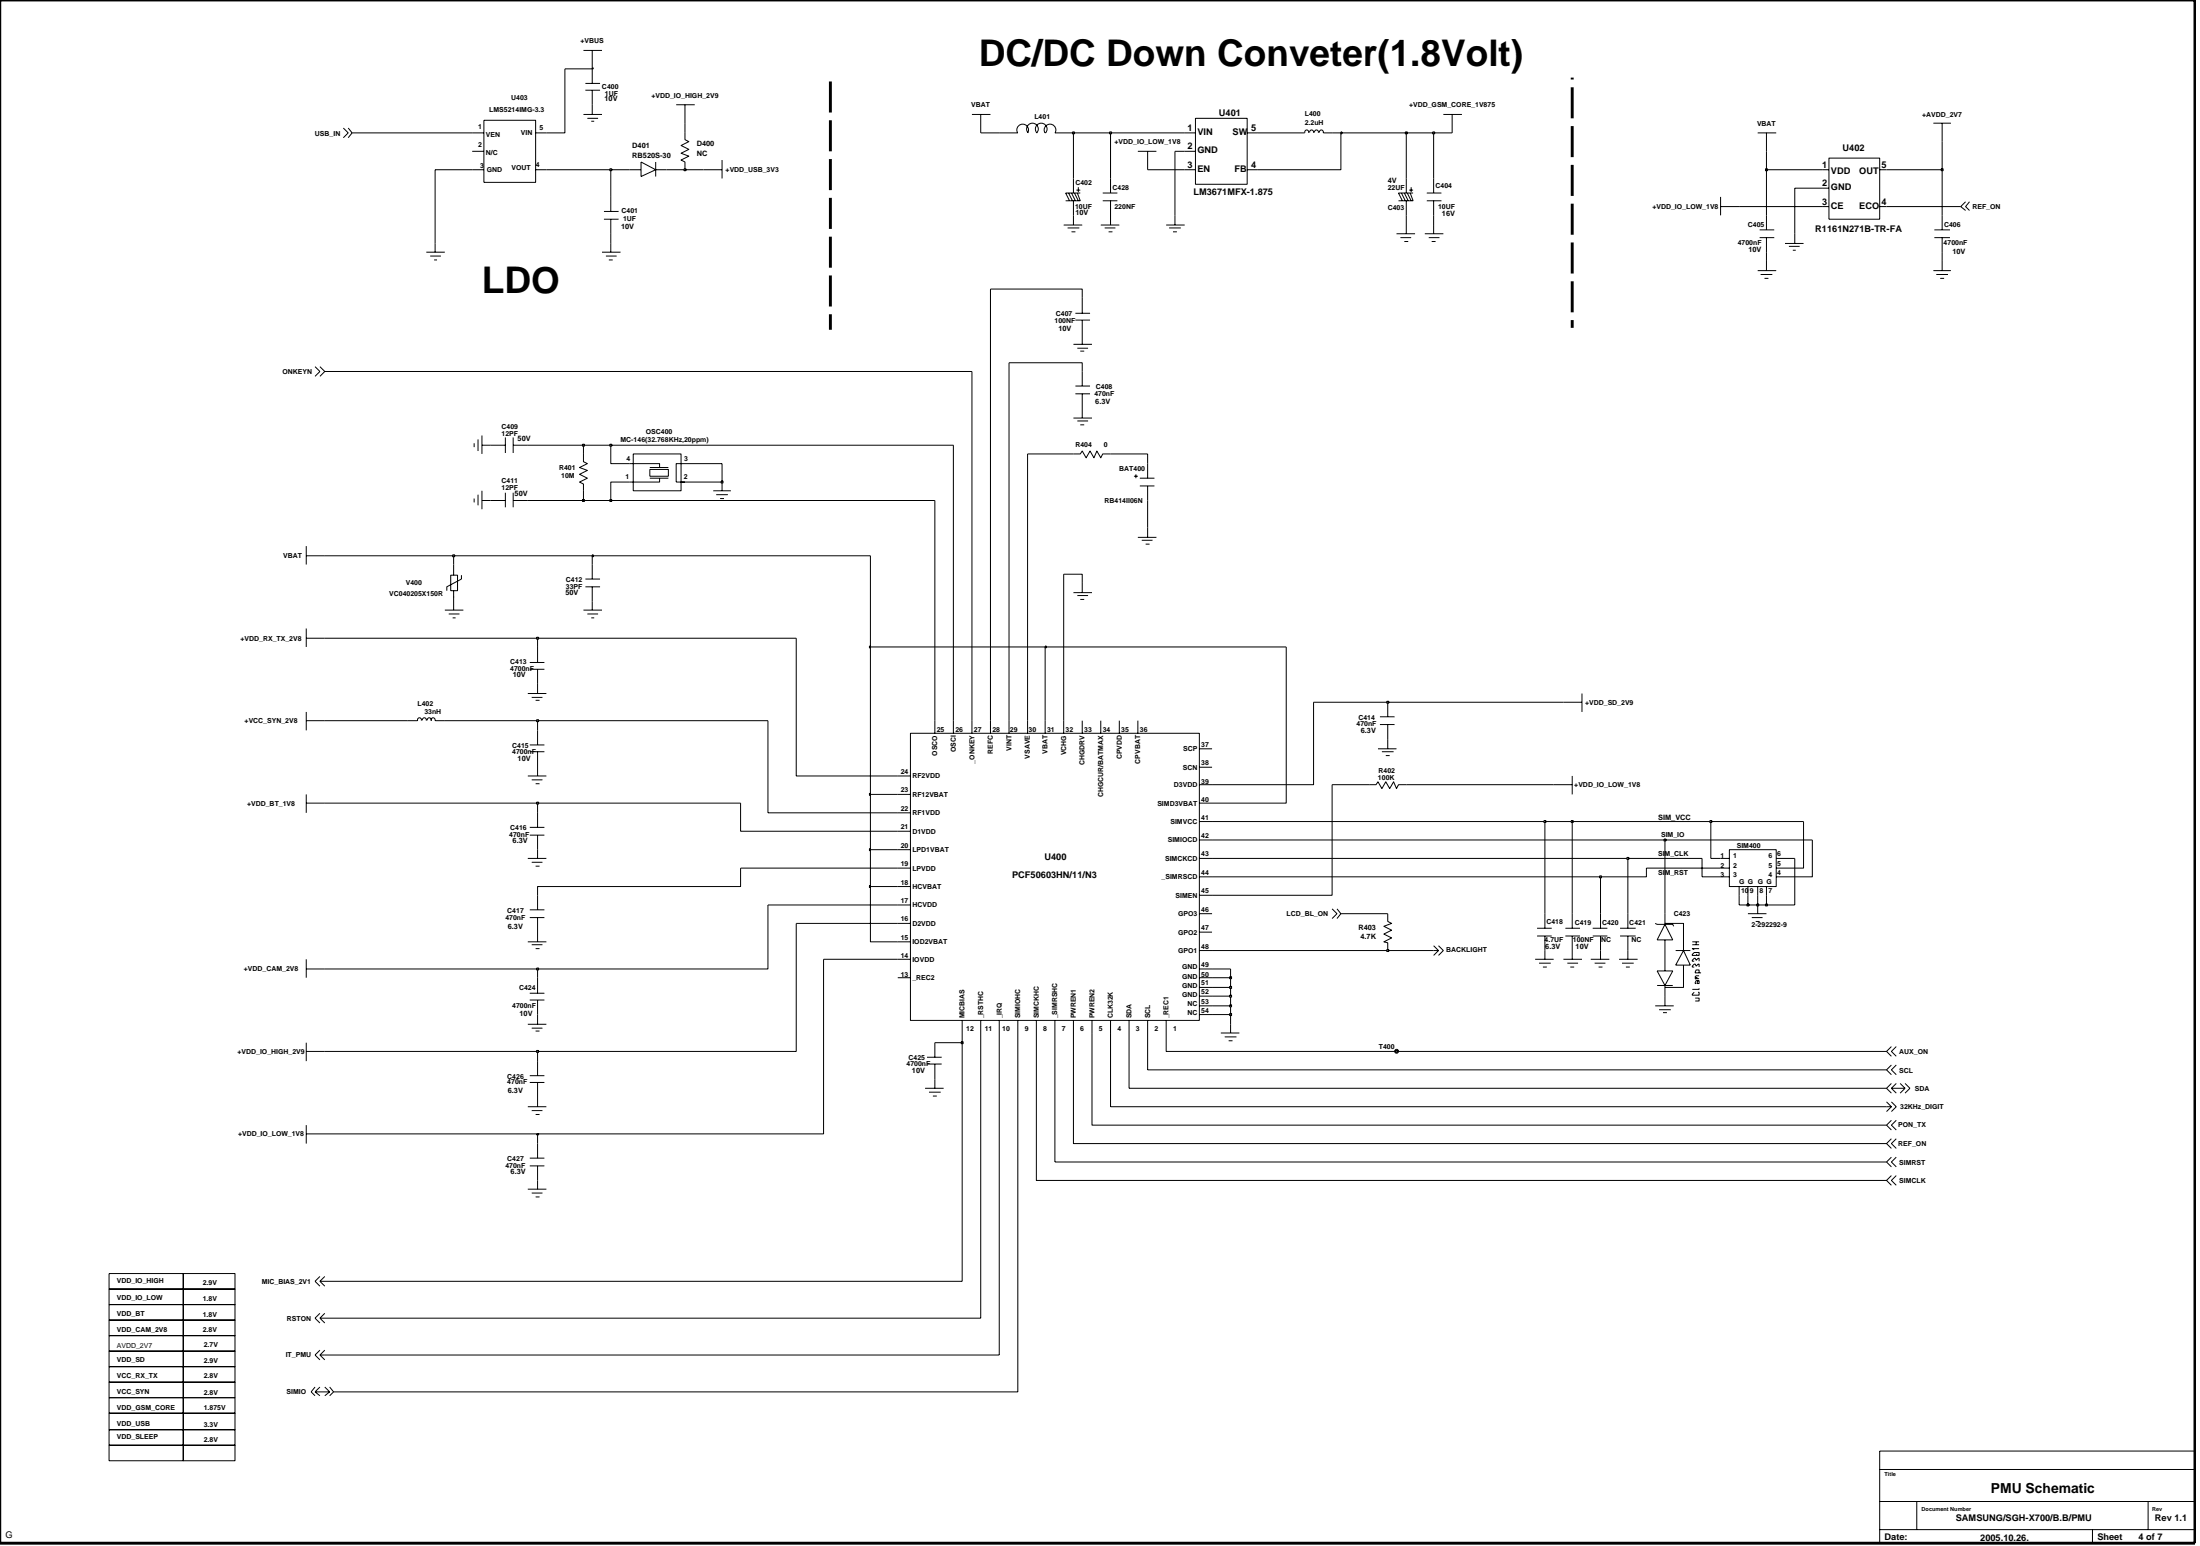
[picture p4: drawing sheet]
<svg xmlns="http://www.w3.org/2000/svg" width="192mm" height="135mm" viewBox="0 0 192 135" stroke-linecap="round" stroke-linejoin="round" font-family="sans-serif">
<g fill="none" stroke="#000" stroke-width=".09">
<path d="M29.9 11.2l.5 .4-.5 .4M30.4 11.2l.3 .4-.3 .4M41.2 14.8h1M41.2 11.6h1M41.2 13.2h1M42.2 10.5h4.5v5.4h-4.5zM46.7 14.8h1M46.7 11.6h1M50.9 4.4h1.6M50.9 10h1.6M51.1 7.9h1.2M51.1 7.3h1.2"/>
<path d="M51.2 10.3h1M51.6 10.6h.2M51.7 4.4v2.9M51.7 7.9v2.1M52.7 19.1h1.3M52.7 18.4h1.3M53.3 17.2v1.2M53.3 19.1v1.3M54.9 14.8h1M55.9 14.1l1.3 .7-1.3 .6zM57.2 14.8h.9M57.2 14.1v1.3"/>
<path d="M59 9.1h1.6M59.7 11.6v.6l.4 .1-.7 .4 .7 .3-.7 .4 .7 .2-.7 .4 .3 .1v.7M59.7 9.1v1.6M61.4 14.8h1.6M63 14v1.6M84.8 10h1.6M85.5 10v1.6M87.2 11.6h1.6a.51 .51 0 0 1 .4-.8 .51 .51 0 0 1 .4 .8M89.7 11.6a.51 .51 0 0 1 0-.7 .51 .51 0 0 1 .7 0 .51 .51 0 0 1 0 .7M90.4 11.6a.51 .51 0 0 1 .1-.7 .51 .51 0 0 1 .7 0 .51 .51 0 0 1 0 .7M92.8 19.6h1.6M93.1 19.9h1"/>
<path d="M93.2 16.8l.3 .7M93.5 16.8l.3 .7M93.6 11.6h-1.6a.51 .51 0 0 0-.4-.8 .51 .51 0 0 0-.5 .8M93.6 15.6v1.2M93.6 17.5v2.1M93.7 16.8l.4 .7M93.9 16.6h.3M94 16.8l.2 .7h-1.3M94.1 16.3v.4M94.2 16.8h-1.3l.4 .7M96 19.6h1.6M96.2 17.5h1.3"/>
<path d="M96.2 16.8h1.3M96.4 19.9h.9M96.9 15.6v1.2M96.9 17.5v2.1M99.2 13.2h1.7M100.1 13.2v1.6M101.7 19.6h1.6M102 19.9h1M102.5 18.8v.8M103.3 14.8h1M103.3 11.6h1M103.3 13.2h1"/>
<path d="M104.3 10.3h4.5v5.8h-4.5zM108.8 14.8h.9M108.8 11.6h.9M114.1 11.6v-.2l-.1-.1-.1 .1-.1 .2h-.8M114.2 11.6l.1-.2 .1-.1 .1 .1 .1 .2M114.7 11.6v-.2l.1-.1 .1 .1 .1 .2M115.1 11.6v-.2l.2-.1 .1 .1v.2h.8M122.2 16.8l.4 .7M122.5 16.8l.3 .7M122.7 15.6v1.2M122.7 17.5v1.3M122.7 19.6v.8"/>
<path d="M122.7 16.8l.4 .7M122.9 16.6h.4M123 16.8l.3 .7h-1.3M123.1 16.3v.4M123.3 16.8h-1.3l.3 .7M124.4 17.5h1.3M124.4 16.8h1.3M125 15.6v1.2M125 17.5v1.3M125 19.6v.8M125.9 10h1.6M126.7 10v1.6"/>
<path d="M150.1 18h1.6M150.1 17.2v1.6M153.3 11.6h1.6M154.1 11.6v1.6M154.1 18.8v1.2M158.9 18h.6M158.9 14.8h.6M158.9 16.4h.6M159.5 13.8h4.5v5.3h-4.5zM164 18h.5M164 14.8h.5M168.6 10.7h1.6"/>
<path d="M169.4 10.7v1.6M169.4 18.8v1.2M171.4 17.6l-.4 .4 .4 .3M171.8 17.6l-.4 .4 .4 .3M27.5 32l.4 .4-.4 .4M27.9 32l.4 .4-.4 .4M37.2 22h1.6M37.5 22.3h1M37.9 22.7h.2M37.9 21.2v.8M41.4 38.6v.4M41.7 38.3v1"/>
<path d="M42 38v1.6M42 38.8h2.1M44.1 38.1v1.4M44.8 38.8h1.2M44.8 38.1v1.4M50.9 39.6v.6l.3 .2-.7 .4 .7 .2-.7 .3 .7 .4-.7 .3 .4 .2v.6M52.5 22h1.6M52.8 22.3h1M53.1 22.7h.3M53.3 21.2v.8M55.2 39.6h4.2v3.2h-4.2zM93.5 20.2h.3"/>
<path d="M93.6 39.6h.6l.2-.3 .3 .6 .4-.6 .3 .6 .3-.6 .3 .6 .2-.3h.7M93.6 36.4h1.6M93.6 30h1.6M93.8 34.3h1.3M93.8 33.7h1.3M93.8 27.9h1.3M93.8 27.3h1.3M94 36.7h.9M94 30.4h.9M94.2 37h.4M94.2 30.6h.4M94.4 26v1.3"/>
<path d="M94.4 27.9v2.1M94.4 32.4v1.3M94.4 34.3v2.1M96.7 20.2h.3M102.3 20.2h.4M121.8 20.4h1.6M122.1 20.7h1M122.5 21.1h.3M124.3 20.4h1.6M124.6 20.7h1M124.9 21.1h.3M153.3 23.6h1.6"/>
<path d="M153.5 20.7h1.3M153.5 20h1.3M153.6 23.9h1M153.9 24.3h.3M154.1 20.7v1.3M154.1 22.7v.9M155.7 21.2h1.6M156 21.5h1M156.4 21.8h.2M156.5 20.4v.8M168.6 23.6h1.6M168.7 20.7h1.4"/>
<path d="M168.7 20h1.4M168.9 23.9h1M169.2 24.3h.4M169.4 20.7v1.3M169.4 22.7v.9M26.7 47.6v1.6M26.7 54.8v1.6M26.7 55.6h1.6M26.7 48.4h1.6M38.8 53.2h1.6M39.1 53.5h1M39.3 50.1h.6v1.4h-.6z"/>
<path d="M39.5 53.9h.2M39.6 49.2v.9M39.6 51.5v1.7M40.2 50.1v.4l-1.2 .7v.3M41.4 43.5v.3M41.7 43.1v1M42 42.8v1.6M42 43.6h2.1M44.1 43v1.2M44.8 43.6h1.2M44.8 43v1.2M46.2 58.3h1.3"/>
<path d="M46.2 57.7h1.3M46.9 56.4v1.3M46.9 58.3v2.2M50.9 53.2h1.6M51.1 51.2h1.2M51.1 50.5h1.2M51.2 53.5h1M51.6 53.9h.2M51.7 49.2v1.3M51.7 51.2v2M54.9 40.4h2.6v.4M56.7 40.9h1.6v.6h-1.6z"/>
<path d="M56.7 41.7h1.6M56.7 40.8h1.6M57.5 41.7v.3h-2.6M59.7 40.4h-.7v1.6h.7M62.2 42.8h1.5M62.5 43.1h1M62.8 43.5h.3M63 42v.8M93.6 51.7h1.6M94 51.9h.9M94.2 52.3h.4M94.4 50.8v.9"/>
<path d="M98.9 41.5h.3M99.1 41.3v.4M99.2 46.8h1.7M99.4 42.4h1.3M99.4 41.7h1.3M99.6 47.1h.9M99.9 47.4h.4M100.1 40.4v1.3M100.1 42.4v1.2M100.1 46v.8M26.7 62.1v1.6M26.7 69.2v1.7"/>
<path d="M26.7 62.8h1.6M26.7 70h1.6M35.6 62.8h.8M36.4 62.8l.1-.2h.1h.1v.2M36.9 62.8v-.2h.1h.1l.1 .2M37.3 62.8v-.2h.1h.2v.2M37.6 62.8l.1-.2h.1h.1v.2M37.9 62.8h.9M46 67.6h1.7M46 74.8h1.7M46 60.5h1.7M46.2 72.8h1.3"/>
<path d="M46.2 72.1h1.3M46.2 65.5h1.3M46.2 64.9h1.3M46.2 80h1.3M46.2 79.3h1.3M46.4 68h.9M46.4 75.2h.9M46.4 60.8h.9M46.7 68.3h.4M46.7 75.5h.4M46.7 61h.4M46.9 63.7v1.2"/>
<path d="M46.9 65.5v2.1M46.9 70.9v1.2M46.9 72.8v2M46.9 78v1.3M46.9 80v2.1M78.3 67.6h1.1M78.3 78.9h1.1M78.3 77.3h1.1M78.3 75.7h1.1M78.3 74.1h1.1M78.3 72.5h1.1M78.3 70.9h1.1"/>
<path d="M78.3 69.2h1.1M79.4 63.9h25.2v25h-25.2zM81.5 62.8v1.1M83.2 62.8v1.1M84.8 62.8v1.1M86.4 62.8v1.1M88 62.8v1.1M89.6 62.8v1.1M91.2 62.8v1.1M92.8 62.8v1.1M94.4 62.8v1.1M96 62.8v1.1"/>
<path d="M97.6 62.8v1.1M99.2 62.8v1.1M104.6 79.6h1.1M104.6 78h1.1M104.6 76.4h1.1M104.6 74.8h1.1M104.6 73.2h1.1M104.6 71.6h1.1M104.6 70h1.1M104.6 68.4h1.1M104.6 66.9h1.1M104.6 65.3h1.1"/>
<path d="M116.2 79.2l.4 .4-.4 .5M116.6 79.2l.4 .4-.4 .5M119.4 68.4h.6l.2-.3 .3 .6 .4-.6 .3 .6 .4-.6 .2 .6 .2-.3h.7M120.2 65.3h1.6M120.4 63.2h1.2M120.4 62.5h1.2M120.5 65.5h1.1M120.9 65.9h.3M121 79.6v.7l.4 .2-.7 .2 .7 .4-.7 .3 .7 .4-.7 .3 .3 .1v.7M121 61.2v1.3M121 63.2v2.1M134.7 79.6v1.3"/>
<path d="M135.5 68.4h1.6M136.4 61.2h1.6M137.1 67.6v1.6M137.1 79.6v1.3M138 60.5v1.6M139.6 79.6v1.3M142 79.6v1.3M145.2 79.6v1M150.1 76.4h.7M150.1 74.8h.7M150.1 75.7h.7M150.8 74.1h4.1v3.2h-4.1z"/>
<path d="M151.7 77.3v.7M152.5 79.6h1.6M152.5 77.3v.7M152.8 80h.9M153.3 77.3v.7M153.3 78.9v.7M154.1 77.3v.7M154.9 76.4h.8M154.9 74.8h.8M154.9 75.7h.8M26.7 98.8h20.2v2.2M26.7 83.6v1.6"/>
<path d="M26.7 90.9v1.6M26.7 98.1v1.6M26.7 84.5h1.6M26.7 91.7h1.6M46 96.5h1.7M46 82.1h1.7M46 89.3h1.7M46.2 94.4h1.3M46.2 93.8h1.3M46.2 87.2h1.3M46.2 86.6h1.3M46.4 96.8h.9"/>
<path d="M46.4 89.6h.9M46.4 82.4h.9M46.7 97.1h.4M46.7 89.9h.4M46.7 82.7h.4M46.9 85.2v1.4M46.9 87.2v2.1M46.9 92.5v1.3M46.9 94.4v2.1M78.3 83.6h1.1M78.3 80.5h1.1M78.3 85.2h1.1"/>
<path d="M78.3 82.1h1.1M80.7 94.9h1.6M80.9 92.8h1.2M80.9 92.2h1.2M81 95.2h1.1M81.4 95.5h.3M81.5 90.9v1.3M81.5 92.8v2.1M83.9 88.9v1.1M83.9 90.9v20.8h-56M85.5 88.9v26h-57.6M87.2 88.9v29.2h-59.3"/>
<path d="M88.8 88.9v32.4h-59.7M90.4 88.9v14h74.1M92 88.9v12.4h72.5M93.6 88.9v10.8h70.9M95.2 88.9v1.1M96.9 88.9v1.1M98.5 88.9v1.1M100.1 88.9v1.1M101.7 88.9v1.1M104.6 84.5h1.1M104.6 82.9h1.1M104.6 88.4h1.1"/>
<path d="M104.6 81.3h1.1M104.6 85.2h1.1M104.6 86.1h1.1M104.6 86.8h1.1M104.6 87.7h1.1M106.5 90h1.6M106.8 90.4h1M107.2 90.7h.3M107.3 89.3v.7M125 82.4l.5 .5-.5 .4M125 82.9h.5M125.5 82.4l.4 .5-.4 .4"/>
<path d="M133.9 83.6h1.6M134.1 81.6h1.2M134.1 80.9h1.2M134.2 84h1.1M134.6 84.3h.3M134.7 81.6v2M136.4 83.6h1.6M136.5 81.6h1.3M136.5 80.9h1.3M136.7 84h.9M137 84.3h.3M137.1 81.6v2"/>
<path d="M138.8 83.6h1.6M138.9 81.6h1.3M138.9 80.9h1.3M139.1 84h.9M139.4 84.3h.4M139.6 81.6v2M141.2 83.6h1.6M141.3 81.6h1.4M141.3 80.9h1.4M141.5 84h1M141.8 84.3h.4M142 81.6v2"/>
<path d="M144.4 80.5l.1 .1h1.4l.1 .1M144.4 87.7h1.6M144.5 84.6h1.4l-.7 1.3zM144.5 85.9h1.4M144.7 88h1M145.1 88.3h.3M145.2 80.6l.7 1.3h-1.4zM145.2 81.9v2.7M145.2 85.9v1.8M145.2 80.5h1.6v2.4M146.2 82.9h1.2M146.8 84.1v2h-1.6"/>
<path d="M146.8 82.9l.6 1.2h-1.2zM153.1 80.3h.4M164.5 96l.5 .5M164.5 96.5h.5M164.5 99.7l.5 .4M165 96l.4 .5-.4 .4M165 96.5l-.5 .4M165 92.8l-.5 .5 .5 .4M165 91.2l-.5 .5 .5 .4M165 94.9h1.2M165 94.4l-.5 .5 .5 .4M165 94.9l.4 .4"/>
<path d="M165 97.7l-.5 .4 .5 .4M165 99.3l-.5 .4M165.4 91.2l-.4 .5 .4 .4M165.4 92.8l-.4 .5 .4 .4M165.4 94.4l-.4 .5M165.4 97.7l-.4 .4 .4 .4M165.4 99.3l-.4 .4 .4 .4M165.7 94.4l.5 .5M166.2 94.4l.4 .5-.4 .4M166.2 94.9l-.5 .4M27.9 117.7l-.4 .4 .4 .4M27.9 118.1l.4 .4"/>
<path d="M27.9 111.3l-.4 .4 .4 .4M27.9 111.7l.4 .4M27.9 114.5l-.4 .4 .4 .4M27.9 114.9l.4 .4M28.3 117.7l-.4 .4M28.3 111.3l-.4 .4M28.3 114.5l-.4 .4M46 103.7h1.7M46.2 101.6h1.3M46.2 101h1.3M46.4 104h.9M46.7 104.3h.4"/>
<path d="M46.9 101.6v2.1M164.5 101.3l.5 .4M164.5 102.9l.5 .4M165 100.9l-.5 .4M165 102.5l-.5 .4M165.4 100.9l-.4 .4 .4 .4M165.4 102.5l-.4 .4 .4 .4M27.5 121.3h1.3M27.5 120.9l-.4 .4 .4 .4M27.5 121.3l.4 .4M27.9 120.9l-.4 .4M28.3 120.9l.5 .4"/>
<path d="M28.8 121.3l-.5 .4M28.8 120.9l.3 .4M29.1 121.3l-.3 .4"/>
<circle cx="121.8" cy="91.6" r=".17"/>
</g>
<path d="M46.8 98.8h.2v.1h-.2z" fill="#c2c2c2"/>
<path d="M28.3 91.7h18.6v.8M46.8 98.8h.2v.1h-.2zM71.8 83.6v15.2h-24.9M95.2 90v8.1h69.3M96.9 90v6.5h67.6M98.5 90v4.9h66M100.1 90v3.3h64.4" fill="none" stroke="#000" stroke-width=".09"/>
<path d="M46.8 91.6h.2v.1h-.2z" fill="#c2c2c2"/>
<path d="M46.8 91.6h.2v.1h-.2zM69.4 80.5v11.2h-22.5M101.7 90v1.7h20.1" fill="none" stroke="#000" stroke-width=".09"/>
<path d="M121.7 91.6h.2v.1h-.2z" fill="#c2c2c2"/>
<path d="M81.5 90.9h2.4M121.7 91.6h.2v.1h-.2zM121.8 91.7h42.7" fill="none" stroke="#000" stroke-width=".09"/>
<path d="M83.8 90.8h.2v.2h-.2z" fill="#c2c2c2"/>
<path d="M83.8 90.8h.2v.2h-.2zM83.9 90v.9M105.7 88.4h1.6v.9" fill="none" stroke="#000" stroke-width=".09"/>
<path d="M107.3 88.4h.1v.1h-.1z" fill="#c2c2c2"/>
<path d="M105.7 87.7h1.6v.7M107.3 88.4h.1v.1h-.1z" fill="none" stroke="#000" stroke-width=".09"/>
<path d="M107.3 87.6h.1v.2h-.1z" fill="#c2c2c2"/>
<path d="M105.7 86.8h1.6v.9M107.3 87.6h.1v.2h-.1z" fill="none" stroke="#000" stroke-width=".09"/>
<path d="M107.3 86.7h.1v.2h-.1z" fill="#c2c2c2"/>
<path d="M105.7 86.1h1.6v.7M107.3 86.7h.1v.2h-.1z" fill="none" stroke="#000" stroke-width=".09"/>
<path d="M107.3 86h.1v.2h-.1z" fill="#c2c2c2"/>
<path d="M46.9 84.5v.7M105.7 85.2h1.6v.9M107.3 86h.1v.2h-.1z" fill="none" stroke="#000" stroke-width=".09"/>
<path d="M107.3 85.1h.1v.2h-.1z" fill="#c2c2c2"/>
<path d="M28.3 84.5h18.6M107.3 85.1h.1v.2h-.1zM107.3 84.5v.7" fill="none" stroke="#000" stroke-width=".09"/>
<path d="M46.8 84.4h.2v.1h-.2z" fill="#c2c2c2"/>
<path d="M67 78.9v5.6h-20.1M46.8 84.4h.2v.1h-.2zM71.8 83.6h6.5M105.7 84.5h1.6M105.7 82.9h15.3" fill="none" stroke="#000" stroke-width=".09"/>
<path d="M121 82.8h.1v.1h-.1z" fill="#c2c2c2"/>
<path d="M67 78.9h11.3M75.9 77.3v4.8h2.4M117 79.6h4M134.7 71.6v8M137.1 71.6v8M139.6 76.4v3.2M142 74.8v4.8M145.2 73.2v6.4M151.7 78v.9h.8M69.4 80.5h8.9M121 82.8h.1v.1h-.1zM121 82.9h4" fill="none" stroke="#000" stroke-width=".09"/>
<path d="M152.4 78.8h.1v.2h-.1z" fill="#c2c2c2"/>
<path d="M152.4 78.8h.1v.2h-.1zM152.5 78v.9h.8" fill="none" stroke="#000" stroke-width=".09"/>
<path d="M153.2 78.8h.2v.2h-.2z" fill="#c2c2c2"/>
<path d="M153.2 78.8h.2v.2h-.2zM153.3 78v.9h.8" fill="none" stroke="#000" stroke-width=".09"/>
<path d="M154 78.8h.2v.2h-.2z" fill="#c2c2c2"/>
<path d="M64.6 75.7v1.6h-17.7v.7M116.2 68.4v9.6h-10.5M154 78.8h.2v.2h-.2zM156.5 74.8v4.1h-2.4v-.9" fill="none" stroke="#000" stroke-width=".09"/>
<path d="M75.8 77.2h.1v.2h-.1z" fill="#c2c2c2"/>
<path d="M75.8 77.2h.1v.2h-.1zM75.9 74.1v3.2h2.4M105.7 76.4h33.9" fill="none" stroke="#000" stroke-width=".09"/>
<path d="M139.5 76.3h.2v.2h-.2z" fill="#c2c2c2"/>
<path d="M64.6 75.7h13.7M105.7 74.8h36.3M139.5 76.3h.2v.2h-.2zM148.5 74.8v1.6h1.6M150.1 75.7h-6.5v.7h-4M157.3 71.6v4.1h-1.6M158.1 73.2v3.2h-2.4" fill="none" stroke="#000" stroke-width=".09"/>
<path d="M141.9 74.7h.2v.2h-.2z" fill="#c2c2c2"/>
<path d="M141.9 74.7h.2v.2h-.2zM142 74.8h6.5M149.2 71.6v3.2h.9M155.7 74.8h.8" fill="none" stroke="#000" stroke-width=".09"/>
<path d="M75.8 74h.1v.1h-.1z" fill="#c2c2c2"/>
<path d="M75.8 74h.1v.1h-.1zM75.9 69.2v4.9h2.4M105.7 73.2h39.5" fill="none" stroke="#000" stroke-width=".09"/>
<path d="M145.1 73.1h.2v.2h-.2z" fill="#c2c2c2"/>
<path d="M64.6 70v2.5h13.7M105.7 71.6h29M145.1 73.1h.2v.2h-.2zM145.2 73.2h12.9" fill="none" stroke="#000" stroke-width=".09"/>
<path d="M134.7 71.5h.1v.2h-.1z" fill="#c2c2c2"/>
<path d="M134.7 71.5h.1v.2h-.1zM134.7 71.6h2.4" fill="none" stroke="#000" stroke-width=".09"/>
<path d="M137 71.5h.2v.2h-.2z" fill="#c2c2c2"/>
<path d="M137 71.5h.2v.2h-.2zM137.1 71.6h12.1" fill="none" stroke="#000" stroke-width=".09"/>
<path d="M149.1 71.5h.2v.2h-.2z" fill="#c2c2c2"/>
<path d="M28.3 70h18.6v.9M67 62.8v8.1h11.3M149.1 71.5h.2v.2h-.2zM149.2 71.6h8.1" fill="none" stroke="#000" stroke-width=".09"/>
<path d="M46.8 69.9h.2v.2h-.2z" fill="#c2c2c2"/>
<path d="M112.2 56.4v13.6h-6.5M46.8 69.9h.2v.2h-.2zM46.9 70h17.7" fill="none" stroke="#000" stroke-width=".09"/>
<path d="M75.8 69.2h.1v.1h-.1z" fill="#c2c2c2"/>
<path d="M69.4 55.6v12h8.9M75.9 56.4v12.8h2.4M28.3 62.8h7.3M38.8 62.8h8.1v.9M75.8 69.2h.1v.1h-.1zM114.6 61.2v7.2h-8.9M116.2 68.4h3.2M122.7 68.4h12.8" fill="none" stroke="#000" stroke-width=".09"/>
<path d="M46.8 62.7h.2v.2h-.2z" fill="#c2c2c2"/>
<path d="M83.2 38.8v24M84.8 32.4v30.4M86.4 25.2v37.6M88 31.6v31.2M89.6 39.6v23.2M81.5 43.6v19.2M91.2 56.4v6.4M92.8 50.1v12.7M46.8 62.7h.2v.2h-.2zM46.9 62.8h20.1M114.6 61.2h6.4" fill="none" stroke="#000" stroke-width=".09"/>
<path d="M121 61.1h.1v.2h-.1z" fill="#c2c2c2"/>
<path d="M46.9 55.6v.8M121 61.1h.1v.2h-.1zM121 61.2h15.4" fill="none" stroke="#000" stroke-width=".09"/>
<path d="M75.8 56.3h.1v.2h-.1z" fill="#c2c2c2"/>
<path d="M75.8 56.3h.1v.2h-.1zM75.9 48.4v8h15.3" fill="none" stroke="#000" stroke-width=".09"/>
<path d="M91.2 56.3v.2z" fill="#c2c2c2"/>
<path d="M28.3 55.6h18.6M91.2 56.3v.2zM91.2 56.4h21" fill="none" stroke="#000" stroke-width=".09"/>
<path d="M46.8 55.5h.2v.2h-.2z" fill="#c2c2c2"/>
<path d="M28.3 48.4h11.3v.8M46.8 55.5h.2v.2h-.2zM46.9 55.6h22.5M51.7 48.4v.8M92.8 50.1h1.6v.7" fill="none" stroke="#000" stroke-width=".09"/>
<path d="M39.5 48.4h.2v.1h-.2z" fill="#c2c2c2"/>
<path d="M39.5 48.4h.2v.1h-.2zM39.6 48.4h12.1" fill="none" stroke="#000" stroke-width=".09"/>
<path d="M51.7 48.4v.1z" fill="#c2c2c2"/>
<path d="M46 43.6h4.9M51.7 48.4v.1zM51.7 48.4h24.2M100.1 43.6v2.4" fill="none" stroke="#000" stroke-width=".09"/>
<path d="M50.8 43.5h.2v.2h-.2z" fill="#c2c2c2"/>
<path d="M50.8 43.5h.2v.2h-.2zM50.9 42.8v.8h2.4" fill="none" stroke="#000" stroke-width=".09"/>
<path d="M53.2 43.5h.2v.2h-.2z" fill="#c2c2c2"/>
<path d="M53.2 43.5h.2v.2h-.2zM54.9 42h-1.6v1.6h28.2M59.7 42h3.3" fill="none" stroke="#000" stroke-width=".09"/>
<path d="M62.9 41.9h.2v.2h-.2z" fill="#c2c2c2"/>
<path d="M46 38.8h4.9v.8M53.3 38.8v1.6h1.6M89.6 39.6h4M96.9 39.6h3.2v.8M59.7 40.4h3.3v1.6M62.9 41.9h.2v.2h-.2z" fill="none" stroke="#000" stroke-width=".09"/>
<path d="M50.8 38.7h.2v.2h-.2z" fill="#c2c2c2"/>
<path d="M50.8 38.7h.2v.2h-.2zM50.9 38.8h2.4" fill="none" stroke="#000" stroke-width=".09"/>
<path d="M53.2 38.7h.2v.2h-.2z" fill="#c2c2c2"/>
<g fill="none" stroke="#000" stroke-width=".09">
<path d="M41.2 14.8h-3.3v6.4M47.7 14.8h5.6v2.4M93.6 11.6v4M96.9 11.6v4M102.5 13.2v5.6M122.7 11.6v4M122.7 18.8v.8M125 11.6v4M125 18.8v.8M151.7 18h7.2M154.1 14.8v4M158.9 16.4h-2.4v4"/>
<path d="M164.5 18h6.5M169.4 14.8v4M28.3 32.4h56.5M53.2 38.7h.2v.2h-.2zM53.3 38.8h29.9M53.3 20.4v.8M86.4 25.2h8v.8M88 31.6h6.4v.8M154.1 22v.7M169.4 22v.7"/>
</g>
<path d="M53.2 14.7h.2v.2h-.2z" fill="#c2c2c2"/>
<path d="M53.2 14.7h.2v.2h-.2zM53.3 14.8h1.6M58.1 14.8h1.6" fill="none" stroke="#000" stroke-width=".09"/>
<path d="M59.7 14.7h.1v.2h-.1z" fill="#c2c2c2"/>
<path d="M59.7 14.7h.1v.2h-.1zM59.7 14.8h1.7M100.1 14.8h3.2M117 11.6v3.2h-7.3" fill="none" stroke="#000" stroke-width=".09"/>
<path d="M154 14.7h.2v.2h-.2z" fill="#c2c2c2"/>
<path d="M154 14.7h.2v.2h-.2zM154.1 13.2v1.6h4.8M164.5 14.8h4.9" fill="none" stroke="#000" stroke-width=".09"/>
<path d="M169.3 14.7h.2v.2h-.2z" fill="#c2c2c2"/>
<path d="M30.7 11.6h10.5M49.3 6v5.6h-1.6M59.7 10.7v.9M85.5 11.6h1.7M102.5 13.2h.8M169.3 14.7h.2v.2h-.2zM169.4 12.3v2.5" fill="none" stroke="#000" stroke-width=".09"/>
<path d="M93.5 11.5h.2v.2h-.2z" fill="#c2c2c2"/>
<path d="M93.5 11.5h.2v.2h-.2zM93.6 11.6h3.3" fill="none" stroke="#000" stroke-width=".09"/>
<path d="M96.8 11.5h.1v.2h-.1z" fill="#c2c2c2"/>
<path d="M96.8 11.5h.1v.2h-.1zM96.9 11.6h6.4M109.7 11.6h3.3M116.2 11.6h.8" fill="none" stroke="#000" stroke-width=".09"/>
<path d="M117 11.5v.2z" fill="#c2c2c2"/>
<path d="M117 11.5v.2zM117 11.6h5.7" fill="none" stroke="#000" stroke-width=".09"/>
<path d="M122.6 11.5h.1v.2h-.1z" fill="#c2c2c2"/>
<path d="M122.6 11.5h.1v.2h-.1zM122.7 11.6h2.3" fill="none" stroke="#000" stroke-width=".09"/>
<path d="M125 11.5h.1v.2h-.1z" fill="#c2c2c2"/>
<path d="M49.3 6h2.4M125 11.5h.1v.2h-.1zM125 11.6h1.7" fill="none" stroke="#000" stroke-width=".09"/>
<path d="M51.7 5.9v.1z" fill="#c2c2c2"/>
<g fill="none" stroke="#000" stroke-width=".09">
<path d="M51.7 5.9v.1zM147.6 83.2l.2-.2h.4v.3h-.6zM147.6 82.4h.6M147.6 82.1h.6M147.8 86.5l-.2 .2h.6v-.2h-.1M147.8 84.3h-.2l.2-.3 .1 .2 .3-.2v.3M147.8 83.8h-.2l.2-.3 .1 .2 .3-.2v.3M147.9 87h.3v.3h-.3M147.9 85.3h.3M147.9 83.2h.1M147.9 82.1v.3M148.1 85.5l-.1 .2h.2v-.2h-.3v.1v.1"/>
<path d="M148.2 86.2h-.6M148.2 85.1h-.3v.1h.1l-.1 .1M148.2 84.8v-.3h-.3v.3h.5M148.2 82.7h-.6l.2 .1M9.5 111h6.5v1.4h-6.5zM9.5 112.4h6.5v1.3h-6.5zM9.5 113.7h6.5v1.4h-6.5zM9.5 115.1h6.5v1.3h-6.5zM9.5 116.4h6.5v1.4h-6.5zM9.5 117.8h6.5v1.3h-6.5zM9.5 119.1h6.5v1.4h-6.5zM16 111h4.5v1.4h-4.5z"/>
<path d="M16 112.4h4.5v1.3h-4.5zM16 113.7h4.5v1.4h-4.5zM16 115.1h4.5v1.3h-4.5zM16 116.4h4.5v1.4h-4.5zM16 117.8h4.5v1.3h-4.5zM16 119.1h4.5v1.4h-4.5zM9.5 120.5h6.5v1.3h-6.5zM9.5 121.8h6.5v1.4h-6.5zM9.5 123.2h6.5v1.4h-6.5zM9.5 124.6h6.5v1.4h-6.5zM9.5 126h6.5v1.3h-6.5zM16 120.5h4.5v1.3h-4.5z"/>
<path d="M16 121.8h4.5v1.4h-4.5zM16 123.2h4.5v1.4h-4.5zM16 124.6h4.5v1.4h-4.5zM16 126h4.5v1.3h-4.5zM164 133.3h27.4M164 130.9h27.4M164 128.1h27.4M167.2 130.9v2.4M182.5 133.3v1.2M187.4 130.9v2.4M191.4 126.5h-27.4v8"/>
</g>
<g fill="none" stroke="#000" stroke-width=".25">
<path d="M0 0h191.5v134.5h-191.5zM72.4 7.1v2.7M72.4 10.5v2.7M72.4 13.9v2.7M72.4 17.2v2.8M137.1 6.8v.1M137.1 7.6v2.7M137.1 11v2.7M137.1 14.4v2.7M137.1 17.8v2.7M72.4 20.6v2.7M72.4 24v2.7"/>
<path d="M72.4 27.4v1.3M137.1 21.1v2.7M137.1 24.5v2.7M137.1 27.9v.7"/>
</g>
<g font-size="3.2">
<text x="85.4" y="5.7">DC/DC Down Conveter(1.8Volt)</text>
<text x="42" y="25.5">LDO</text>
</g>
<text font-size="1.2" x="173.7" y="130.1">PMU Schematic</text>
<g font-size=".8">
<text x="103.6" y="11.4">1</text>
<text x="104.4" y="11.8">VIN</text>
<text x="106.3" y="10.1">U401</text>
<text x="107.5" y="11.8">SW</text>
<text x="109.1" y="11.4">5</text>
<text x="103.6" y="14.6">3</text>
<text x="103.6" y="13">2</text>
<text x="104.1" y="17">LM3671MFX-1.875</text>
<text x="104.4" y="15">EN</text>
<text x="104.4" y="13.4">GND</text>
<text x="107.7" y="15">FB</text>
<text x="109.1" y="14.6">4</text>
<text x="158.9" y="17.8">3</text>
<text x="158.9" y="16.2">2</text>
<text x="158.9" y="14.6">1</text>
<text x="159.7" y="16.6">GND</text>
<text x="159.7" y="15.1">VDD</text>
<text x="160.7" y="13.2">U402</text>
<text x="162.2" y="15.1">OUT</text>
<text x="164.1" y="17.8">4</text>
<text x="164.1" y="14.6">5</text>
<text x="158.3" y="20.2">R1161N271B-TR-FA</text>
<text x="159.7" y="18.2">CE</text>
<text x="162.2" y="18.2">ECO</text>
<text x="88.3" y="76.5">PCF50603HN/11/N3</text>
<text x="91.1" y="74.9">U400</text>
<text x=".5" y="134.1">G</text>
<text x="164.4" y="134.2">Date:</text>
<text x="170.6" y="132.6">SAMSUNG/SGH-X700/B.B/PMU</text>
<text x="172.7" y="134.3">2005.10.26.</text>
<text x="182.9" y="134.2">Sheet</text>
<text x="186.5" y="134.2">4 of 7</text>
<text x="188" y="132.6">Rev 1.1</text>
</g>
<g font-size=".6">
<text x="50.6" y="3.8">+VBUS</text>
<text x="27.5" y="11.8">USB_IN</text>
<text x="41.7" y="11.2">1</text>
<text x="42.4" y="11.9">VEN</text>
<text x="42.7" y="9.8">LMS5214IMG-3.3</text>
<text x="44.6" y="8.7">U403</text>
<text x="45.4" y="11.8">VIN</text>
<text x="47.1" y="11.3">5</text>
<text x="52.5" y="7.8">C400</text>
<text x="52.7" y="8.8">10V</text>
<text x="52.8" y="8.4">1UF</text>
<text x="56.8" y="8.6">+VDD_IO_HIGH_2V9</text>
<text x="84.7" y="9.3">VBAT</text>
<text x="90.2" y="10.4">L401</text>
<text x="113.8" y="10.1">L400</text>
<text x="113.8" y="10.9">2.2uH</text>
<text x="122.9" y="9.3">+VDD_GSM_CORE_1V875</text>
<text x="153.3" y="10.9">VBAT</text>
<text x="167.7" y="10.2">+AVDD_2V7</text>
<text x="41.7" y="12.9">2</text>
<text x="41.9" y="14.6">3</text>
<text x="42.4" y="13.5">N/C</text>
<text x="42.5" y="15">GND</text>
<text x="44.6" y="14.8">VOUT</text>
<text x="46.7" y="14.5">4</text>
<text x="55.1" y="13.8">RB520S-30</text>
<text x="55.1" y="12.9">D401</text>
<text x="60.8" y="12.8">D400</text>
<text x="60.8" y="13.6">NC</text>
<text x="63.3" y="15">+VDD_USB_3V3</text>
<text x="93.8" y="16.1">C402</text>
<text x="97" y="16.6">C428</text>
<text x="97.2" y="12.6">+VDD_IO_LOW_1V8</text>
<text x="121" y="16">4V</text>
<text x="121" y="16.6">22UF</text>
<text x="125.2" y="16.4">C404</text>
<text x="54.2" y="20">10V</text>
<text x="54.2" y="18.6">C401</text>
<text x="54.3" y="19.3">1UF</text>
<text x="93.8" y="18.2">10UF</text>
<text x="93.8" y="18.8">10V</text>
<text x="97.2" y="18.2">220NF</text>
<text x="121" y="18.3">C403</text>
<text x="125.4" y="18.2">10UF</text>
<text x="125.8" y="18.8">16V</text>
<text x="144.1" y="18.2">+VDD_IO_LOW_1V8</text>
<text x="151.6" y="21.4">4700nF</text>
<text x="152.5" y="19.8">C405</text>
<text x="152.5" y="22">10V</text>
<text x="169.5" y="21.4">4700nF</text>
<text x="169.6" y="19.8">C406</text>
<text x="170.3" y="22.2">10V</text>
<text x="172" y="18.2">REF_ON</text>
<text x="92" y="28.2">100NF</text>
<text x="92.1" y="27.6">C407</text>
<text x="92.3" y="28.8">10V</text>
<text x="24.6" y="32.6">ONKEYN</text>
<text x="95.5" y="34.5">470nF</text>
<text x="95.5" y="35.2">6.3V</text>
<text x="95.6" y="33.9">C408</text>
<text x="43.7" y="37.4">C409</text>
<text x="43.7" y="38">12PF</text>
<text x="45.1" y="38.4">50V</text>
<text x="48.8" y="41">R401</text>
<text x="48.9" y="41.7">10M</text>
<text x="54.1" y="38.5">MC-146(32.768KHz,20ppm)</text>
<text x="54.6" y="41.8">1</text>
<text x="54.6" y="40.2">4</text>
<text x="56.3" y="37.8">OSC400</text>
<text x="59.7" y="41.8">2</text>
<text x="59.7" y="40.2">3</text>
<text x="93.8" y="39">R404</text>
<text x="96.3" y="39">0</text>
<text x="97.6" y="41">BAT400</text>
<text x="43.7" y="42.1">C411</text>
<text x="43.7" y="42.7">12PF</text>
<text x="44.9" y="43.2">50V</text>
<text x="96.3" y="43.8">RB414II06N</text>
<text x="24.7" y="48.7">VBAT</text>
<text x="33.9" y="51.9">VC040205X150R</text>
<text x="35.4" y="51">V400</text>
<text x="49.3" y="51.9">50V</text>
<text x="49.4" y="51.3">33PF</text>
<text x="49.4" y="50.7">C412</text>
<text x="21" y="55.8">+VDD_RX_TX_2V8</text>
<text x="44.5" y="58.5">4700nF</text>
<text x="44.5" y="57.9">C413</text>
<text x="44.7" y="59">10V</text>
<text x="21.3" y="63">+VCC_SYN_2V8</text>
<text x="36.4" y="61.6">L402</text>
<text x="37" y="62.2">33nH</text>
<text x="44.7" y="65.2">C415</text>
<text x="44.7" y="65.7">4700nF</text>
<text x="81.7" y="63.8">25</text>
<text x="81.8" y="65.9" transform="rotate(-90 81.8 65.9)">OSCO</text>
<text x="83.3" y="63.8">26</text>
<text x="83.4" y="65.6" transform="rotate(-90 83.4 65.6)">OSCI</text>
<text x="84.9" y="63.8">27</text>
<text x="86.6" y="63.8">28</text>
<text x="86.6" y="65.7" transform="rotate(-90 86.6 65.7)">REFC</text>
<text x="88.1" y="63.8">29</text>
<text x="88.2" y="65.5" transform="rotate(-90 88.2 65.5)">VINT</text>
<text x="89.7" y="63.8">30</text>
<text x="91.3" y="63.8">31</text>
<text x="91.4" y="65.7" transform="rotate(-90 91.4 65.7)">VBAT</text>
<text x="92.9" y="63.8">32</text>
<text x="93" y="65.8" transform="rotate(-90 93 65.8)">VCHG</text>
<text x="94.6" y="63.8">33</text>
<text x="96.2" y="63.8">34</text>
<text x="97.8" y="63.8">35</text>
<text x="99.4" y="63.8">36</text>
<text x="103.2" y="65.5">SCP</text>
<text x="104.8" y="65.1">37</text>
<text x="118.3" y="63.3">470nF</text>
<text x="118.5" y="62.7">C414</text>
<text x="118.7" y="63.9">6.3V</text>
<text x="138.3" y="61.4">+VDD_SD_2V9</text>
<text x="21.6" y="70.2">+VDD_BT_1V8</text>
<text x="45.1" y="66.3">10V</text>
<text x="78.6" y="69.1">23</text>
<text x="78.6" y="70.7">22</text>
<text x="78.6" y="67.5">24</text>
<text x="79.6" y="69.5">RF12VBAT</text>
<text x="79.6" y="71.1">RF1VDD</text>
<text x="79.6" y="67.8">RF2VDD</text>
<text x="85" y="66.6" transform="rotate(-90 85 66.6)">_ONKEY</text>
<text x="89.8" y="66.1" transform="rotate(-90 89.8 66.1)">VSAVE</text>
<text x="94.6" y="66.7" transform="rotate(-90 94.6 66.7)">CHGDRV</text>
<text x="96.2" y="69.5" transform="rotate(-90 96.2 69.5)">CHGCUR/BATMAX</text>
<text x="97.8" y="66.2" transform="rotate(-90 97.8 66.2)">CPVDD</text>
<text x="99.5" y="66.6" transform="rotate(-90 99.5 66.6)">CPVBAT</text>
<text x="100.9" y="70.2">SIMD3VBAT</text>
<text x="102.1" y="71.8">SIMVCC</text>
<text x="102.4" y="68.6">D3VDD</text>
<text x="103.2" y="67.1">SCN</text>
<text x="104.8" y="66.7">38</text>
<text x="104.8" y="71.4">41</text>
<text x="104.8" y="68.3">39</text>
<text x="104.8" y="69.9">40</text>
<text x="120.2" y="68">100K</text>
<text x="120.2" y="67.4">R402</text>
<text x="137.3" y="68.6">+VDD_IO_LOW_1V8</text>
<text x="144.6" y="71.4">SIM_VCC</text>
<text x="44.4" y="73">470nF</text>
<text x="44.5" y="72.4">C416</text>
<text x="44.7" y="73.5">6.3V</text>
<text x="78.6" y="77.1">18</text>
<text x="78.6" y="72.3">21</text>
<text x="78.6" y="73.9">20</text>
<text x="78.6" y="75.5">19</text>
<text x="79.6" y="77.5">HCVBAT</text>
<text x="79.6" y="72.7">D1VDD</text>
<text x="79.6" y="74.3">LPD1VBAT</text>
<text x="79.6" y="75.9">LPVDD</text>
<text x="101.3" y="76.6">_SIMRSCD</text>
<text x="101.6" y="75">SIMCKCD</text>
<text x="101.9" y="73.4">SIMIOCD</text>
<text x="104.8" y="74.7">43</text>
<text x="104.8" y="77.9">45</text>
<text x="104.8" y="73.1">42</text>
<text x="104.8" y="76.3">44</text>
<text x="144.6" y="74.6">SIM_CLK</text>
<text x="144.6" y="76.3">SIM_RST</text>
<text x="144.9" y="73">SIM_IO</text>
<text x="150.1" y="74.8">1</text>
<text x="150.1" y="75.7">2</text>
<text x="150.1" y="76.4">3</text>
<text x="151.2" y="74.8">1</text>
<text x="151.2" y="75.7">2</text>
<text x="151.2" y="76.4">3</text>
<text x="151.5" y="73.9">SIM400</text>
<text x="151.7" y="77">G G G G</text>
<text x="151.9" y="77.9">109</text>
<text x="153.5" y="77.9">8</text>
<text x="154.2" y="77.9">7</text>
<text x="154.2" y="76.4">4</text>
<text x="154.2" y="75.7">5</text>
<text x="154.2" y="74.8">6</text>
<text x="155" y="76.3">4</text>
<text x="155" y="75.5">5</text>
<text x="155" y="74.7">6</text>
<text x="44.1" y="80.2">470nF</text>
<text x="44.2" y="79.6">C417</text>
<text x="44.3" y="80.9">6.3V</text>
<text x="78.6" y="78.7">17</text>
<text x="78.6" y="80.3">16</text>
<text x="78.6" y="81.9">15</text>
<text x="78.6" y="83.5">14</text>
<text x="79.6" y="79.1">HCVDD</text>
<text x="79.6" y="82.3">IOD2VBAT</text>
<text x="79.6" y="80.7">D2VDD</text>
<text x="79.6" y="83.8">IOVDD</text>
<text x="102.5" y="78.2">SIMEN</text>
<text x="102.8" y="83.1">GPO1</text>
<text x="102.8" y="81.5">GPO2</text>
<text x="102.8" y="79.9">GPO3</text>
<text x="104.8" y="82.7">48</text>
<text x="104.8" y="81.1">47</text>
<text x="104.8" y="79.5">46</text>
<text x="112.2" y="79.8">LCD_BL_ON</text>
<text x="118.5" y="81.1">R403</text>
<text x="118.7" y="81.8">4.7K</text>
<text x="126.2" y="83">BACKLIGHT</text>
<text x="134.7" y="82.1">4.7UF</text>
<text x="134.8" y="82.7">6.3V</text>
<text x="134.9" y="80.6">C418</text>
<text x="137.2" y="82.1">100NF</text>
<text x="137.3" y="80.7">C419</text>
<text x="137.4" y="82.7">10V</text>
<text x="139.7" y="82.1">NC</text>
<text x="139.7" y="80.7">C420</text>
<text x="142.1" y="80.7">C421</text>
<text x="142.3" y="82.1">NC</text>
<text x="146" y="79.8">C423</text>
<text x="152.8" y="80.8">2-292292-9</text>
<text x="21.3" y="84.7">+VDD_CAM_2V8</text>
<text x="44.7" y="87.8">4700nF</text>
<text x="45.3" y="86.3">C424</text>
<text x="45.3" y="88.5">10V</text>
<text x="78.6" y="85.1">13</text>
<text x="79.6" y="85.4">_REC2</text>
<text x="84.1" y="88.8" transform="rotate(-90 84.1 88.8)">MICBIAS</text>
<text x="84.3" y="89.9">12</text>
<text x="85.8" y="88.8" transform="rotate(-90 85.8 88.8)">_RSTHC</text>
<text x="85.9" y="89.9">11</text>
<text x="87.4" y="88.8" transform="rotate(-90 87.4 88.8)">_IRQ</text>
<text x="87.4" y="89.9">10</text>
<text x="89" y="88.8" transform="rotate(-90 89 88.8)">SIMIOHC</text>
<text x="89.4" y="89.9">9</text>
<text x="90.6" y="88.8" transform="rotate(-90 90.6 88.8)">SIMCKHC</text>
<text x="91" y="89.9">8</text>
<text x="92.2" y="88.8" transform="rotate(-90 92.2 88.8)">_SIMRSHC</text>
<text x="92.6" y="89.9">7</text>
<text x="93.8" y="88.8" transform="rotate(-90 93.8 88.8)">PWREN1</text>
<text x="94.2" y="89.9">6</text>
<text x="95.5" y="88.8" transform="rotate(-90 95.5 88.8)">PWREN2</text>
<text x="95.8" y="89.9">5</text>
<text x="97.1" y="88.8" transform="rotate(-90 97.1 88.8)">CLK32K</text>
<text x="97.5" y="89.9">4</text>
<text x="98.7" y="88.8" transform="rotate(-90 98.7 88.8)">SDA</text>
<text x="99.1" y="89.9">3</text>
<text x="100.3" y="88.8" transform="rotate(-90 100.3 88.8)">SCL</text>
<text x="100.7" y="89.9">2</text>
<text x="101.9" y="88.8" transform="rotate(-90 101.9 88.8)">_REC1</text>
<text x="102.3" y="89.9">1</text>
<text x="103.1" y="85.4">GND</text>
<text x="103.1" y="86.1">GND</text>
<text x="103.1" y="86.9">GND</text>
<text x="103.1" y="84.5">GND</text>
<text x="103.6" y="88.5">NC</text>
<text x="103.6" y="87.7">NC</text>
<text x="104.8" y="85.1">50</text>
<text x="104.8" y="85.9">51</text>
<text x="104.8" y="86.7">52</text>
<text x="104.8" y="84.3">49</text>
<text x="104.8" y="87.5">53</text>
<text x="104.8" y="88.3">54</text>
<text x="20.7" y="91.9">+VDD_IO_HIGH_2V9</text>
<text x="44.2" y="94.5">470nF</text>
<text x="44.2" y="94">C426</text>
<text x="44.3" y="95.3">6.3V</text>
<text x="79.1" y="92.9">4700nF</text>
<text x="79.2" y="92.4">C425</text>
<text x="79.5" y="93.5">10V</text>
<text x="120.3" y="91.5">T400</text>
<text x="165.7" y="91.9">AUX_ON</text>
<text x="165.7" y="93.5">SCL</text>
<text x="167" y="95.1">SDA</text>
<text x="20.8" y="99">+VDD_IO_LOW_1V8</text>
<text x="44.1" y="101.8">470nF</text>
<text x="44.2" y="101.2">C427</text>
<text x="165.6" y="99.9">REF_ON</text>
<text x="165.6" y="98.2">PON_TX</text>
<text x="165.7" y="101.5">SIMRST</text>
<text x="165.7" y="96.7">32KHz_DIGIT</text>
<text x="44.5" y="102.3">6.3V</text>
<text x="165.7" y="103.1">SIMCLK</text>
<text x="10.2" y="113.3">VDD_IO_LOW</text>
<text x="10.2" y="111.9">VDD_IO_HIGH</text>
<text x="17.7" y="113.4">1.8V</text>
<text x="17.7" y="112">2.9V</text>
<text x="22.8" y="111.9">MIC_BIAS_2V1</text>
<text x="10.2" y="117.5">AVDD_2V7</text>
<text x="10.2" y="116.1">VDD_CAM_2V8</text>
<text x="10.2" y="114.7">VDD_BT</text>
<text x="10.2" y="118.7">VDD_SD</text>
<text x="17.7" y="114.8">1.8V</text>
<text x="17.7" y="116.1">2.8V</text>
<text x="17.8" y="117.4">2.7V</text>
<text x="17.8" y="118.8">2.9V</text>
<text x="24.9" y="118.3">IT_PMU</text>
<text x="25" y="115.1">RSTON</text>
<text x="10.2" y="125.5">VDD_SLEEP</text>
<text x="10.2" y="122.9">VDD_GSM_CORE</text>
<text x="10.2" y="120.1">VCC_RX_TX</text>
<text x="10.2" y="121.5">VCC_SYN</text>
<text x="10.2" y="124.3">VDD_USB</text>
<text x="17.8" y="125.7">2.8V</text>
<text x="17.8" y="124.4">3.3V</text>
<text x="17.8" y="120.1">2.8V</text>
<text x="17.8" y="122.9">1.875V</text>
<text x="17.8" y="121.6">2.8V</text>
<text x="25" y="121.5">SIMIO</text>
</g>
<g font-size=".5">
<text x="164.4" y="128.7">Title</text>
<text x="167.6" y="131.7">Document Number</text>
<text x="187.7" y="131.7">Rev</text>
</g>
</svg>
